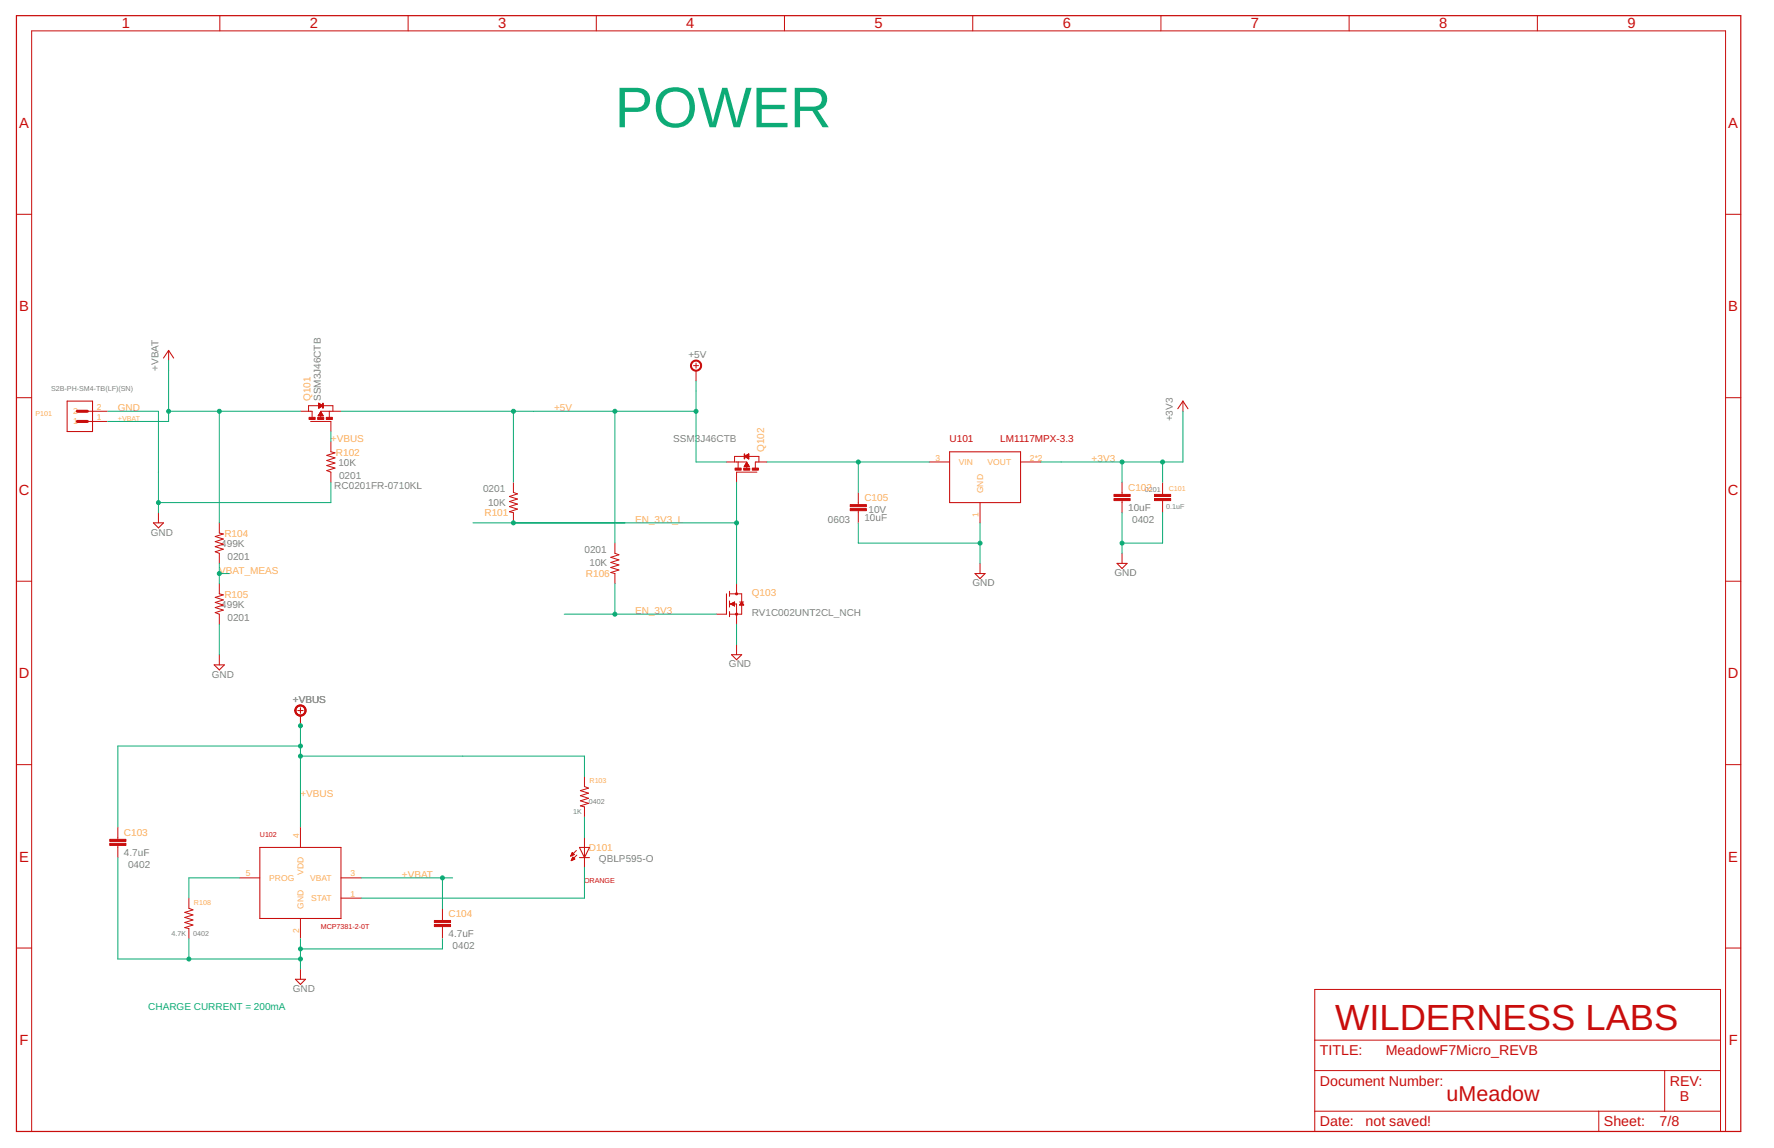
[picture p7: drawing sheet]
<svg xmlns="http://www.w3.org/2000/svg" width="432mm" height="279mm" viewBox="0 0 432 279" stroke-linecap="round" stroke-linejoin="round" font-family="sans-serif">
<path d="M4 3.8h419.7v271.6h-419.7z" fill="none" stroke="#c90d0c" stroke-width=".3"/>
<g fill="none" stroke="#c90d0c" stroke-width=".24">
<path d="M53.5 3.8v3.7M99.3 3.8v3.7M145.1 3.8v3.7M190.9 3.8v3.7M236.8 3.8v3.7M282.6 3.8v3.7M328.4 3.8v3.7M374.2 3.8v3.7M4 52.2h3.7M420 52.2h3.7M4 96.8h3.7M41 85.3v2.5"/>
<path d="M77.6 98.1l1 .6-1 .7zM77.6 99.3h.1M77.6 99.2h.2M77.6 99.2h.3M77.6 99.1h.4M77.6 99h.5M77.6 99h.6M77.6 98.9h.7M77.6 98.8h.8M77.6 98.7h.9M77.6 98.6h.8M77.6 98.6h.7"/>
<path d="M77.6 98.5h.6M77.6 98.4h.5M77.6 98.4h.3M77.6 98.3h.2M77.6 98.2h.1M77.6 98.1h.1M168.8 89h1.2M169.4 88.4v1.2M169.4 90.2v2.5M287.9 97.6v2.5M420 96.8h3.7M21.3 102.6h4.9"/>
<path d="M21.3 100.1h4.9M73.1 100.1h2.9v1.5M75.1 100.1v-1.4h5.9v1.4M75.6 102.6h4.9v2.4M77.5 101.1h1.1M77.6 101h1M77.6 101h.9M77.6 100.9h.9M77.7 100.8h.7M77.8 100.7h.6M77.8 100.6h.5M77.9 100.6h.4"/>
<path d="M77.9 100.5h.3M77.9 100.4h.3M78 100.4h.1M78 100.3h.1M78.1 100.2l.6 1h-1.3zM78.1 100.2h.1M80.2 100.1v1.5M80.5 107.5v2.5l1 .2-2 .6 2 .6-2 .7 2 .6-2 .6 2 .6-2 .6 1 .4v2.5M83 100.1h-4.9v1.6M125 117.4v2.4l1 .4-2 .6 2 .7-2 .6 2 .6-2 .6 2 .6-2 .6 1 .3v2.5M176.8 112.4h5v1.6M178.8 112.4v-1.3h5.9v1.3"/>
<path d="M179.7 112.4v1.5M181.2 113.5h1.2M181.2 113.4h1.1M181.3 113.4h1M181.3 111.1l.9-.6v1.2zM181.3 113.3h.9M181.3 113.2h.9M181.4 113.2h.7M181.4 111.1h.8M181.4 111h.8M181.4 113.1h.7M181.5 113h.6"/>
<path d="M181.5 111.2h.7M181.5 111h.7M181.5 113h.5M181.5 112.9h.5M181.6 112.8h.3M181.6 111.3h.6M181.6 110.9h.6M181.7 112.7h.1M181.7 111.4h.5M181.7 110.8h.5M181.7 112.6h.1M181.8 112.6l.6 1h-1.3z"/>
<path d="M181.8 111.4h.4M181.8 110.7h.4M181.9 111.5h.3M181.9 110.7h.3M182 111.5h.2M182 110.6h.2M182.1 111.6h.1M182.1 110.6h.1M182.2 110.5h.1M182.2 111.7h.1M184.2 114.9h-4.9v2.5M186.7 112.4h-2.8v1.5"/>
<path d="M208.9 119.8v3M226.2 112.4h4.9M248.4 112.4h5M273.1 117.4v2.9M283 117.4v2.9M38.6 124.8v2.5M53.4 127.3v2.4l1 .3-2 .6 2 .6-2 .6 2 .6-2 .7 2 .6-2 .6 1 .4v2.4M149.7 132.2v2.5l.9 .3-1.9 .6 1.9 .7-1.9 .6 1.9 .6-1.9 .6 1.9 .6-1.9 .6 1 .3v2.5M208.9 124.3v3M238.5 122.3v5M238.5 137.1v2.5M273.1 121.8v3"/>
<path d="M273.1 134.7v2.4M283 121.8v3M4 141.5h3.7M53.4 142.1v2.4l1 .3-2 .6 2 .6-2 .6 2 .7-2 .6 2 .6-2 .6 1 .4v2.4M53.4 159.3v2.5M174.3 149.5h2.5M177.6 147h1.7v4.9M177.6 144.5h2.9v5h-2.9M177.8 147l1-.5v1zM178 146.9h.8M178.1 147.1h.7M178.3 146.8h.5"/>
<path d="M178.3 147.2h.5M178.5 146.7h.3M178.5 147.4h.3M178.7 146.5h.1M178.8 147.5h.1M179.3 142.1v2.4M179.3 156.9v2.4M180 146.5h1M180.1 147.1h.8M180.2 147h.7M180.3 146.9h.5M180.3 146.8h.4"/>
<path d="M180.4 146.7h.2M180.5 146.5l.5 .8h-1zM420 141.5h3.7M72.5 172.9h1.2M73.1 172.3v1.2M73.1 174.2v2.4M4 186.1h3.7M142.3 189v2.4l1 .4-2 .6 2 .6-2 .7 2 .6-2 .6 2 .6-2 .6 1 .3v2.4M420 186.1h3.7M28.7 201.3v3M28.7 205.8v2.9M46 218.6v2.5l1 .3-2 .7 2 .6-2 .6 2 .6-2 .6 2 .6-2 .7 1 .2v2.5"/>
<path d="M58.3 213.7h4.9M73.1 201.3v4.9M83 213.7h4.9M83 218.6h4.9M138.9 208.3l.1 .1M139 208.2h.2M139 208.1h.5M139.1 208h.7M139.1 209.4h.1M139.1 207.9h.6M139.1 209.3h.4M139.2 207.8h.4"/>
<path d="M139.2 209.1h.6M139.2 207.6h.2M139.2 209h.7M139.3 207.5h.1M139.3 208.9h.4M139.3 208.8h.3M139.4 208.7h.1M139.4 208.6l.5 .5-.9 .4zM139.8 208l-.5-.5-.4 .8M139.8 208l-.9 .3M140.3 207l-1.4 1.3M140.4 208.1l-1.4 1.4"/>
<path d="M142.3 203.8v7.4M4 230.7h3.7M73.1 223.5v5M73.1 235.9v2.4M107.7 221.1v2.9M107.7 225.5v3M420 230.7h3.7M320 240.8h98.8v34.6h-98.8zM320 253.2h98.8M7.7 275.4v-267.9h412.3v267.9M320 260.6h98.8M320 270.4h98.8"/>
<path d="M389.1 270.4v5M405.2 260.6v9.8"/>
</g>
<g fill="#c90d0c" stroke="#c90d0c" stroke-width=".24">
<path d="M168.4 88.1a1.36 1.36 0 0 1 2.2 .2 1.36 1.36 0 0 1-.8 2 1.36 1.36 0 0 1-1.7-1.3h.2a1.11 1.11 0 0 1 1.6-1.1 1.11 1.11 0 0 1 .2 1.9 1.11 1.11 0 0 1-1.8-.5v-.3h-.2z" fill-rule="evenodd"/>
<path d="M72.1 172a1.36 1.36 0 0 1 2.2 .2 1.36 1.36 0 0 1-.8 2 1.36 1.36 0 0 1-1.7-1.3h.2a1.11 1.11 0 0 1 1.6-1 1.11 1.11 0 0 1 .3 1.8 1.11 1.11 0 0 1-1.8-.5l-.1-.3h-.2z" fill-rule="evenodd"/>
<path d="M72.1 172a1.36 1.36 0 0 1 2.2 .2 1.36 1.36 0 0 1-.8 2 1.36 1.36 0 0 1-1.7-1.3h.2a1.11 1.11 0 0 1 1.6-1 1.11 1.11 0 0 1 .3 1.8 1.11 1.11 0 0 1-1.8-.5l-.1-.3h-.2z" fill-rule="evenodd"/>
<circle cx="179.3" cy="149.5" r=".25"/>
<circle cx="179.3" cy="144.5" r=".25"/>
</g>
<g fill="none" stroke="#c90d0c" stroke-width=".25">
<path d="M16.3 97.6h6.2v7.4h-6.2zM39.8 87.1l1.2-1.8 1.3 1.8M286.7 99.5l1.2-1.9 1.3 1.9M231.1 110h17.3v12.3h-17.3zM37.3 127.3h2.5l-1.2 1.2zM237.3 139.6h2.5l-1.3 1.2zM271.9 137.1h2.4l-1.2 1.3zM176.8 144.5v5M177.6 143.9v1.2M177.6 146.3v1.4M177.6 148.8v1.3M178.1 159.3h2.4l-1.2 1.3z"/>
<path d="M52.1 161.8h2.5l-1.2 1.2zM63.2 206.2h19.8v17.3h-19.8zM141 206.2h2.5l-1.2 2.5zM141 208.7h2.5M71.9 238.3h2.5l-1.3 1.3z"/>
</g>
<g fill="#c90d0c" stroke="#c90d0c" stroke-width=".24">
<path d="M281 121.3h3.9v.5h-3.9z"/>
<path d="M281 120.3h3.9v.5h-3.9z"/>
<path d="M75.2 101.6h1.5v.5h-1.5z"/>
<path d="M77.3 101.6h1.5v.5h-1.5z"/>
<path d="M79.4 101.6h1.5v.5h-1.5z"/>
<path d="M78.5 98.1h.2v1.3h-.2z"/>
<path d="M26.7 205.3h3.9v.5h-3.9z"/>
<path d="M26.7 204.3h3.9v.5h-3.9z"/>
<path d="M105.7 225h4v.5h-4z"/>
<path d="M105.7 224h4v.5h-4z"/>
<path d="M183.1 113.9h1.5v.5h-1.5z"/>
<path d="M181 113.9h1.5v.5h-1.5z"/>
<path d="M178.9 113.9h1.5v.5h-1.5z"/>
<path d="M181.1 110.5h.2v1.2h-.2z"/>
<path d="M271.1 121.3h4v.5h-4z"/>
<path d="M271.1 120.3h4v.5h-4z"/>
<path d="M206.9 123.8h4v.5h-4z"/>
<path d="M206.9 122.8h4v.5h-4z"/>
</g>
<path d="M18.8 102.6h2.5M18.8 100.1h2.5" fill="none" stroke="#c90d0c" stroke-width=".74"/>
<g fill="none" stroke="#0dab76" stroke-width=".24">
<path d="M41 87.8v14.8h-14.8M169.4 92.7v19.7h7.4M26.2 100.1h12.4v24.7M41 100.1h32.1M53.4 100.1v27.2M80.5 105v2.5M80.5 117.4v4.9h-41.9M83 100.1h86.4M125 100.1v17.3M149.7 100.1v32.1M179.3 117.4v24.7M186.7 112.4h39.5"/>
<path d="M208.9 112.4v7.4M273.1 112.4v5M283 112.4v5M287.9 100.1v12.3h-34.5M53.4 137.1v5M53.4 139.6h2.4M115.1 127.3h64.2M208.9 127.3v4.9h29.6M238.5 127.3v9.8M273.1 124.8v9.9M283 124.8v7.4h-9.9M53.4 151.9v7.4"/>
<path d="M137.3 149.5h37M149.7 142.1v7.4M179.3 151.9v5M73.1 176.6v24.7M73.1 181.6h-44.4v19.7M73.1 184h69.2v5M142.3 198.8v5M28.7 208.7v24.7h44.4M58.3 213.7h-12.3v4.9M87.9 213.7h22.3M107.7 213.7v7.4M142.3 211.2v7.4h-54.4"/>
<path d="M46 228.5v4.9M73.1 228.5v7.4M107.7 228.5v2.4h-34.6"/>
</g>
<g fill="#0dab76" stroke="#0dab76" stroke-width=".24">
<circle cx="169.4" cy="100.1" r=".49"/>
<circle cx="149.7" cy="100.1" r=".49"/>
<circle cx="125" cy="100.1" r=".49"/>
<circle cx="273.1" cy="132.2" r=".49"/>
<circle cx="38.6" cy="122.3" r=".49"/>
<circle cx="73.1" cy="233.4" r=".49"/>
<circle cx="46" cy="233.4" r=".49"/>
<circle cx="73.1" cy="230.9" r=".49"/>
<circle cx="238.5" cy="132.2" r=".49"/>
<circle cx="125" cy="127.3" r=".49"/>
<circle cx="179.3" cy="127.3" r=".49"/>
<circle cx="41" cy="100.1" r=".49"/>
<circle cx="53.4" cy="100.1" r=".49"/>
<circle cx="107.7" cy="213.7" r=".49"/>
<circle cx="73.1" cy="184" r=".49"/>
<circle cx="73.1" cy="181.6" r=".49"/>
<circle cx="73.1" cy="176.6" r=".49"/>
<circle cx="283" cy="112.4" r=".49"/>
<circle cx="273.1" cy="112.4" r=".49"/>
<circle cx="53.4" cy="139.6" r=".49"/>
<circle cx="208.9" cy="112.4" r=".49"/>
<circle cx="149.7" cy="149.5" r=".49"/>
</g>
<text font-size="13.9" fill="#0dab76" x="149.7" y="31">POWER</text>
<text font-size="8.8" fill="#c90d0c" x="325" y="250.7">WILDERNESS LABS</text>
<text font-size="5.2" fill="#c90d0c" x="352.1" y="268">uMeadow</text>
<g font-size="3.6" fill="#c90d0c">
<text x="29.6" y="6.9">1</text>
<text x="75.4" y="6.9">2</text>
<text x="121.2" y="6.9">3</text>
<text x="167" y="6.9">4</text>
<text x="212.9" y="6.9">5</text>
<text x="258.7" y="6.9">6</text>
<text x="304.5" y="6.9">7</text>
<text x="350.3" y="6.9">8</text>
<text x="396.1" y="6.9">9</text>
<text x="4.7" y="31.1">A</text>
<text x="420.7" y="31.1">A</text>
<text x="4.7" y="75.8">B</text>
<text x="420.7" y="75.8">B</text>
<text x="4.6" y="120.4">C</text>
<text x="420.6" y="120.4">C</text>
<text x="4.6" y="165">D</text>
<text x="420.6" y="165">D</text>
<text x="4.7" y="209.7">E</text>
<text x="420.7" y="209.7">E</text>
<text x="4.8" y="254.3">F</text>
<text x="420.8" y="254.3">F</text>
</g>
<g font-size="3.5" fill="#c90d0c">
<text x="321.3" y="256.9">TITLE:</text>
<text x="337.3" y="256.9">MeadowF7Micro_REVB</text>
<text x="321.3" y="264.3">Document Number:</text>
<text x="406.4" y="264.3">REV:</text>
<text x="408.9" y="268">B</text>
<text x="321.3" y="274.1">Date:</text>
<text x="332.4" y="274.1">not saved!</text>
<text x="390.4" y="274.1">Sheet:</text>
<text x="404" y="274.1">7/8</text>
</g>
<g font-size="2.4" fill="#808080">
<text x="167.6" y="87.1">+5V</text>
<text x="38.6" y="90.2" transform="rotate(-90 38.6 90.2)">+VBAT</text>
<text x="78.1" y="97.6" transform="rotate(-90 78.1 97.6)">SSM3J46CTB</text>
<text x="163.9" y="107.5">SSM3J46CTB</text>
<text x="285.5" y="102.6" transform="rotate(-90 285.5 102.6)">+3V3</text>
<text x="82.4" y="113.4">10K</text>
<text x="81.4" y="119.1">RC0201FR-0710KL</text>
<text x="82.5" y="116.6">0201</text>
<text x="117.6" y="119.8">0201</text>
<text x="118.8" y="123.1">10K</text>
<text x="211.4" y="124.8">10V</text>
<text x="274.6" y="124.4">10uF</text>
<text x="36.7" y="130.3">GND</text>
<text x="201.5" y="127.3">0603</text>
<text x="210.4" y="126.9">10uF</text>
<text x="275.6" y="127.3">0402</text>
<text x="53.9" y="133.2">499K</text>
<text x="55.4" y="136.4">0201</text>
<text x="142.3" y="134.7">0201</text>
<text x="143.5" y="137.9">10K</text>
<text x="236.7" y="142.7">GND</text>
<text x="271.3" y="140.2">GND</text>
<text x="53.9" y="148">499K</text>
<text x="183" y="150">RV1C002UNT2CL_NCH</text>
<text x="55.4" y="151.2">0201</text>
<text x="51.5" y="164.9">GND</text>
<text x="177.4" y="162.4">GND</text>
<text x="71.3" y="171.1">+VBUS</text>
<text x="30.2" y="208.4">4.7uF</text>
<text x="145.8" y="209.8">QBLP595-O</text>
<text x="31.2" y="211.2">0402</text>
<text x="109.2" y="228.1">4.7uF</text>
<text x="110.2" y="230.9">0402</text>
<text x="71.3" y="241.4">GND</text>
</g>
<g font-size="2.4" fill="#fbaf5c">
<text x="28.7" y="100.1">GND</text>
<text x="75.6" y="97.6" transform="rotate(-90 75.6 97.6)">Q101</text>
<text x="134.9" y="100.1">+5V</text>
<text x="80.5" y="107.5">+VBUS</text>
<text x="81.8" y="111">R102</text>
<text x="186" y="110" transform="rotate(-90 186 110)">Q102</text>
<text x="265.7" y="112.4">+3V3</text>
<text x="274.6" y="119.5">C102</text>
<text x="117.9" y="125.5">R101</text>
<text x="210.4" y="121.9">C105</text>
<text x="54.6" y="130.7">R104</text>
<text x="154.6" y="127.3">EN_3V3_L</text>
<text x="53.4" y="139.6">VBAT_MEAS</text>
<text x="142.6" y="140.3">R106</text>
<text x="54.6" y="145.5">R105</text>
<text x="154.6" y="149.5">EN_3V3</text>
<text x="183" y="145">Q103</text>
<text x="73.1" y="193.9">+VBUS</text>
<text x="30.2" y="203.4">C103</text>
<text x="143.4" y="207">D101</text>
<text x="97.8" y="213.7">+VBAT</text>
<text x="109.2" y="223.2">C104</text>
</g>
<g font-size="2.4" fill="#c90d0c">
<text x="231.1" y="107.5">U101</text>
<text x="243.5" y="107.5">LM1117MPX-3.3</text>
</g>
<text font-size="2.4" fill="#0dab76" x="36.1" y="245.8">CHARGE CURRENT = 200mA</text>
<g font-size="2.1" fill="#fbaf5c">
<text x="17.8" y="100.8">2</text>
<text x="23.6" y="99.7">2</text>
<text x="17.8" y="103.3">1</text>
<text x="23.6" y="102.2">1</text>
<text x="227.7" y="112.1">3</text>
<text x="233.4" y="113.2">VIN</text>
<text x="240.4" y="113.2">VOUT</text>
<text x="250.7" y="112.1">2*2</text>
<text x="238.2" y="125.7" transform="rotate(-90 238.2 125.7)">1</text>
<text x="239.3" y="120" transform="rotate(-90 239.3 120)">GND</text>
<text x="72.8" y="204" transform="rotate(-90 72.8 204)">4</text>
<text x="59.8" y="213.3">5</text>
<text x="65.5" y="214.4">PROG</text>
<text x="73.9" y="212.9" transform="rotate(-90 73.9 212.9)">VDD</text>
<text x="75.5" y="214.4">VBAT</text>
<text x="85.3" y="213.3">3</text>
<text x="73.9" y="221.3" transform="rotate(-90 73.9 221.3)">GND</text>
<text x="75.7" y="219.3">STAT</text>
<text x="85.3" y="218.3">1</text>
<text x="72.8" y="227" transform="rotate(-90 72.8 227)">2</text>
</g>
<g font-size="1.7" fill="#808080">
<text x="12.4" y="95.2">S2B-PH-SM4-TB(LF)(SN)</text>
<text x="278.7" y="119.8">0201</text>
<text x="283.8" y="123.8">0.1uF</text>
<text x="143.3" y="195.8">0402</text>
<text x="139.5" y="198.1">1K</text>
<text x="41.8" y="227.7">4.7K</text>
<text x="47.1" y="227.8">0402</text>
</g>
<g font-size="1.7" fill="#fbaf5c">
<text x="8.6" y="101.4">P101</text>
<text x="28.7" y="102.6">+VBAT</text>
<text x="284.5" y="119.5">C101</text>
<text x="143.5" y="190.6">R103</text>
<text x="47.2" y="220.2">R108</text>
</g>
<g font-size="1.7" fill="#c90d0c">
<text x="63.3" y="203.8">U102</text>
<text x="142.2" y="214.9">ORANGE</text>
<text x="78.1" y="226">MCP7381-2-0T</text>
</g>
</svg>
